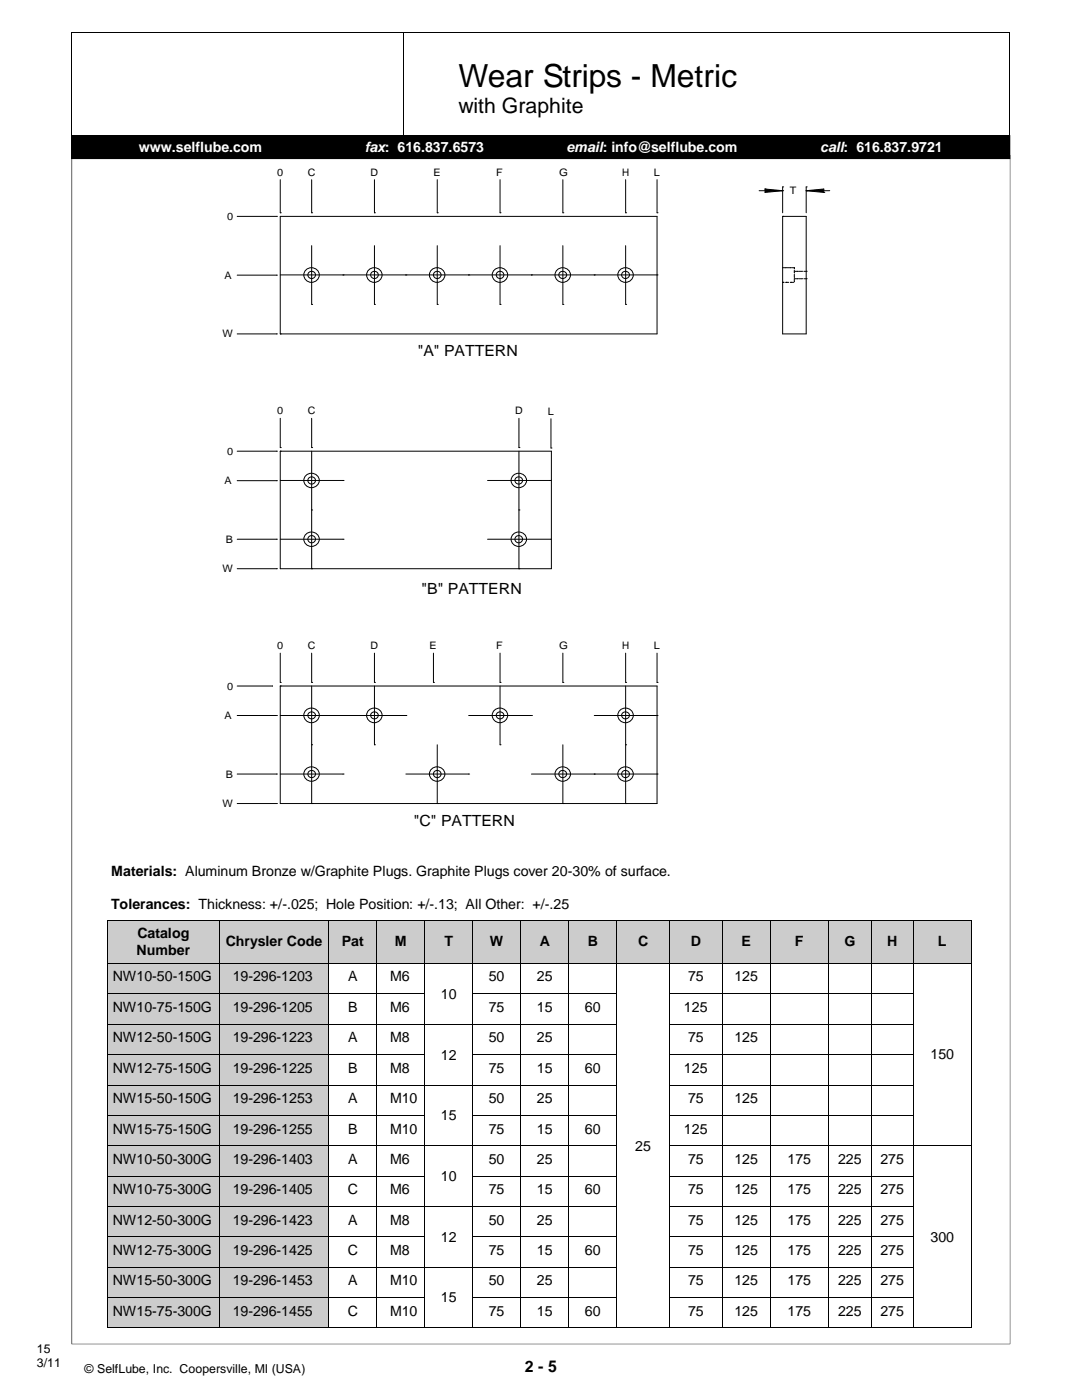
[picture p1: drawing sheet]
<svg xmlns="http://www.w3.org/2000/svg" width="216mm" height="279mm" viewBox="0 0 216 279" stroke-linecap="round" stroke-linejoin="round" font-family="sans-serif">
<path d="M14.3 6.4h187.3M14.3 6.4v22.1M80.5 6.4v22.1M201.5 6.4v22.1M14.3 28.5h187.3" fill="none" stroke="#000" stroke-width=".2"/>
<g fill="#000">
<path d="M14.3 27h187.3v4.8h-187.3z"/>
<path d="M14.3 30.9v237.4h187.3v-237.4zM14.4 31h187.1v237.2h-187.1z"/>
<path d="M14.3 27v4.8h187.3v-4.8zM14.4 27.1h187.1v4.6h-187.1z"/>
</g>
<g fill="#ccc">
<path d="M21.4 183.6h22.4v8.6h-22.4z"/>
<path d="M43.8 183.6h21.8v8.6h-21.8z"/>
<path d="M65.6 183.6h9.6v8.6h-9.6z"/>
<path d="M75.2 183.6h9.6v8.6h-9.6z"/>
<path d="M84.8 183.6h9.6v8.6h-9.6z"/>
<path d="M94.4 183.6h9.5v8.6h-9.5z"/>
<path d="M103.9 183.6h9.6v8.6h-9.6z"/>
<path d="M113.5 183.6h9.6v8.6h-9.6z"/>
<path d="M123.1 183.6h10.5v8.6h-10.5z"/>
<path d="M133.6 183.6h10.5v8.6h-10.5z"/>
<path d="M144.1 183.6h9.6v8.6h-9.6z"/>
<path d="M153.7 183.6h11.7v8.6h-11.7z"/>
<path d="M165.4 183.6h8.4v8.6h-8.4z"/>
<path d="M173.8 183.6h8.4v8.6h-8.4z"/>
<path d="M182.2 183.6h11.7v8.6h-11.7z"/>
<path d="M21.4 192.2h22.4v6.1h-22.4z"/>
<path d="M43.8 192.2h21.8v6.1h-21.8z"/>
</g>
<g fill="#fff">
<path d="M65.6 192.2h9.6v6.1h-9.6z"/>
<path d="M75.2 192.2h9.6v6.1h-9.6z"/>
<path d="M84.8 192.2h9.6v12.2h-9.6z"/>
<path d="M94.4 192.2h9.5v6.1h-9.5z"/>
<path d="M103.9 192.2h9.6v6.1h-9.6z"/>
<path d="M113.5 192.2h9.6v6.1h-9.6z"/>
<path d="M123.1 192.2h10.5v72.8h-10.5z"/>
<path d="M133.6 192.2h10.5v6.1h-10.5z"/>
<path d="M144.1 192.2h9.6v6.1h-9.6z"/>
<path d="M153.7 192.2h11.7v6.1h-11.7z"/>
<path d="M165.4 192.2h8.4v6.1h-8.4z"/>
<path d="M173.8 192.2h8.4v6.1h-8.4z"/>
<path d="M182.2 192.2h11.7v36.4h-11.7z"/>
</g>
<g fill="#ccc">
<path d="M21.4 198.3h22.4v6.1h-22.4z"/>
<path d="M43.8 198.3h21.8v6.1h-21.8z"/>
</g>
<g fill="#fff">
<path d="M65.6 198.3h9.6v6.1h-9.6z"/>
<path d="M75.2 198.3h9.6v6.1h-9.6z"/>
<path d="M94.4 198.3h9.5v6.1h-9.5z"/>
<path d="M103.9 198.3h9.6v6.1h-9.6z"/>
<path d="M113.5 198.3h9.6v6.1h-9.6z"/>
<path d="M133.6 198.3h10.5v6.1h-10.5z"/>
<path d="M144.1 198.3h9.6v6.1h-9.6z"/>
<path d="M153.7 198.3h11.7v6.1h-11.7z"/>
<path d="M165.4 198.3h8.4v6.1h-8.4z"/>
<path d="M173.8 198.3h8.4v6.1h-8.4z"/>
</g>
<g fill="#ccc">
<path d="M21.4 204.4h22.4v6h-22.4z"/>
<path d="M43.8 204.4h21.8v6h-21.8z"/>
</g>
<g fill="#fff">
<path d="M65.6 204.4h9.6v6h-9.6z"/>
<path d="M75.2 204.4h9.6v6h-9.6z"/>
<path d="M84.8 204.4h9.6v12.1h-9.6z"/>
<path d="M94.4 204.4h9.5v6h-9.5z"/>
<path d="M103.9 204.4h9.6v6h-9.6z"/>
<path d="M113.5 204.4h9.6v6h-9.6z"/>
<path d="M133.6 204.4h10.5v6h-10.5z"/>
<path d="M144.1 204.4h9.6v6h-9.6z"/>
<path d="M153.7 204.4h11.7v6h-11.7z"/>
<path d="M165.4 204.4h8.4v6h-8.4z"/>
<path d="M173.8 204.4h8.4v6h-8.4z"/>
</g>
<g fill="#ccc">
<path d="M21.4 210.4h22.4v6.1h-22.4z"/>
<path d="M43.8 210.4h21.8v6.1h-21.8z"/>
</g>
<g fill="#fff">
<path d="M65.6 210.4h9.6v6.1h-9.6z"/>
<path d="M75.2 210.4h9.6v6.1h-9.6z"/>
<path d="M94.4 210.4h9.5v6.1h-9.5z"/>
<path d="M103.9 210.4h9.6v6.1h-9.6z"/>
<path d="M113.5 210.4h9.6v6.1h-9.6z"/>
<path d="M133.6 210.4h10.5v6.1h-10.5z"/>
<path d="M144.1 210.4h9.6v6.1h-9.6z"/>
<path d="M153.7 210.4h11.7v6.1h-11.7z"/>
<path d="M165.4 210.4h8.4v6.1h-8.4z"/>
<path d="M173.8 210.4h8.4v6.1h-8.4z"/>
</g>
<g fill="#ccc">
<path d="M21.4 216.5h22.4v6.1h-22.4z"/>
<path d="M43.8 216.5h21.8v6.1h-21.8z"/>
</g>
<g fill="#fff">
<path d="M65.6 216.5h9.6v6.1h-9.6z"/>
<path d="M75.2 216.5h9.6v6.1h-9.6z"/>
<path d="M84.8 216.5h9.6v12.1h-9.6z"/>
<path d="M94.4 216.5h9.5v6.1h-9.5z"/>
<path d="M103.9 216.5h9.6v6.1h-9.6z"/>
<path d="M113.5 216.5h9.6v6.1h-9.6z"/>
<path d="M133.6 216.5h10.5v6.1h-10.5z"/>
<path d="M144.1 216.5h9.6v6.1h-9.6z"/>
<path d="M153.7 216.5h11.7v6.1h-11.7z"/>
<path d="M165.4 216.5h8.4v6.1h-8.4z"/>
<path d="M173.8 216.5h8.4v6.1h-8.4z"/>
</g>
<g fill="#ccc">
<path d="M21.4 222.6h22.4v6h-22.4z"/>
<path d="M43.8 222.6h21.8v6h-21.8z"/>
</g>
<g fill="#fff">
<path d="M65.6 222.6h9.6v6h-9.6z"/>
<path d="M75.2 222.6h9.6v6h-9.6z"/>
<path d="M94.4 222.6h9.5v6h-9.5z"/>
<path d="M103.9 222.6h9.6v6h-9.6z"/>
<path d="M113.5 222.6h9.6v6h-9.6z"/>
<path d="M133.6 222.6h10.5v6h-10.5z"/>
<path d="M144.1 222.6h9.6v6h-9.6z"/>
<path d="M153.7 222.6h11.7v6h-11.7z"/>
<path d="M165.4 222.6h8.4v6h-8.4z"/>
<path d="M173.8 222.6h8.4v6h-8.4z"/>
</g>
<g fill="#ccc">
<path d="M21.4 228.6h22.4v6.1h-22.4z"/>
<path d="M43.8 228.6h21.8v6.1h-21.8z"/>
</g>
<g fill="#fff">
<path d="M65.6 228.6h9.6v6.1h-9.6z"/>
<path d="M75.2 228.6h9.6v6.1h-9.6z"/>
<path d="M84.8 228.6h9.6v12.2h-9.6z"/>
<path d="M94.4 228.6h9.5v6.1h-9.5z"/>
<path d="M103.9 228.6h9.6v6.1h-9.6z"/>
<path d="M113.5 228.6h9.6v6.1h-9.6z"/>
<path d="M133.6 228.6h10.5v6.1h-10.5z"/>
<path d="M144.1 228.6h9.6v6.1h-9.6z"/>
<path d="M153.7 228.6h11.7v6.1h-11.7z"/>
<path d="M165.4 228.6h8.4v6.1h-8.4z"/>
<path d="M173.8 228.6h8.4v6.1h-8.4z"/>
</g>
<g fill="#ccc">
<path d="M21.4 234.7h22.4v6.1h-22.4z"/>
<path d="M43.8 234.7h21.8v6.1h-21.8z"/>
</g>
<g fill="#fff">
<path d="M65.6 234.7h9.6v6.1h-9.6z"/>
<path d="M75.2 234.7h9.6v6.1h-9.6z"/>
<path d="M94.4 234.7h9.5v6.1h-9.5z"/>
<path d="M103.9 234.7h9.6v6.1h-9.6z"/>
<path d="M113.5 234.7h9.6v6.1h-9.6z"/>
<path d="M133.6 234.7h10.5v6.1h-10.5z"/>
<path d="M144.1 234.7h9.6v6.1h-9.6z"/>
<path d="M153.7 234.7h11.7v6.1h-11.7z"/>
<path d="M165.4 234.7h8.4v6.1h-8.4z"/>
<path d="M173.8 234.7h8.4v6.1h-8.4z"/>
</g>
<g fill="#ccc">
<path d="M21.4 240.8h22.4v6h-22.4z"/>
<path d="M43.8 240.8h21.8v6h-21.8z"/>
</g>
<g fill="#fff">
<path d="M65.6 240.8h9.6v6h-9.6z"/>
<path d="M75.2 240.8h9.6v6h-9.6z"/>
<path d="M84.8 240.8h9.6v12.1h-9.6z"/>
<path d="M94.4 240.8h9.5v6h-9.5z"/>
<path d="M103.9 240.8h9.6v6h-9.6z"/>
<path d="M113.5 240.8h9.6v6h-9.6z"/>
<path d="M133.6 240.8h10.5v6h-10.5z"/>
<path d="M144.1 240.8h9.6v6h-9.6z"/>
<path d="M153.7 240.8h11.7v6h-11.7z"/>
<path d="M165.4 240.8h8.4v6h-8.4z"/>
<path d="M173.8 240.8h8.4v6h-8.4z"/>
</g>
<g fill="#ccc">
<path d="M21.4 246.8h22.4v6.1h-22.4z"/>
<path d="M43.8 246.8h21.8v6.1h-21.8z"/>
</g>
<g fill="#fff">
<path d="M65.6 246.8h9.6v6.1h-9.6z"/>
<path d="M75.2 246.8h9.6v6.1h-9.6z"/>
<path d="M94.4 246.8h9.5v6.1h-9.5z"/>
<path d="M103.9 246.8h9.6v6.1h-9.6z"/>
<path d="M113.5 246.8h9.6v6.1h-9.6z"/>
<path d="M133.6 246.8h10.5v6.1h-10.5z"/>
<path d="M144.1 246.8h9.6v6.1h-9.6z"/>
<path d="M153.7 246.8h11.7v6.1h-11.7z"/>
<path d="M165.4 246.8h8.4v6.1h-8.4z"/>
<path d="M173.8 246.8h8.4v6.1h-8.4z"/>
</g>
<g fill="#ccc">
<path d="M21.4 252.9h22.4v6.1h-22.4z"/>
<path d="M43.8 252.9h21.8v6.1h-21.8z"/>
</g>
<g fill="#fff">
<path d="M65.6 252.9h9.6v6.1h-9.6z"/>
<path d="M75.2 252.9h9.6v6.1h-9.6z"/>
<path d="M84.8 252.9h9.6v12.1h-9.6z"/>
<path d="M94.4 252.9h9.5v6.1h-9.5z"/>
<path d="M103.9 252.9h9.6v6.1h-9.6z"/>
<path d="M113.5 252.9h9.6v6.1h-9.6z"/>
<path d="M133.6 252.9h10.5v6.1h-10.5z"/>
<path d="M144.1 252.9h9.6v6.1h-9.6z"/>
<path d="M153.7 252.9h11.7v6.1h-11.7z"/>
<path d="M165.4 252.9h8.4v6.1h-8.4z"/>
<path d="M173.8 252.9h8.4v6.1h-8.4z"/>
</g>
<g fill="#ccc">
<path d="M21.4 259h22.4v6.1h-22.4z"/>
<path d="M43.8 259h21.8v6.1h-21.8z"/>
</g>
<g fill="#fff">
<path d="M65.6 259h9.6v6.1h-9.6z"/>
<path d="M75.2 259h9.6v6.1h-9.6z"/>
<path d="M94.4 259h9.5v6.1h-9.5z"/>
<path d="M103.9 259h9.6v6.1h-9.6z"/>
<path d="M113.5 259h9.6v6.1h-9.6z"/>
<path d="M133.6 259h10.5v6.1h-10.5z"/>
<path d="M144.1 259h9.6v6.1h-9.6z"/>
<path d="M153.7 259h11.7v6.1h-11.7z"/>
<path d="M165.4 259h8.4v6.1h-8.4z"/>
<path d="M173.8 259h8.4v6.1h-8.4z"/>
<path d="M182.2 228.6h11.7v36.4h-11.7z"/>
</g>
<g fill="none" stroke="#000" stroke-width=".2">
<path d="M21.4 183.7h172.5M21.5 183.6v81.4M21.5 192.3h172.3M21.5 198.4h63.3M43.8 183.7v81.3M65.6 183.7v81.3M75.2 183.7v81.3M84.8 183.7v81.3M94.3 198.4h28.8M94.4 183.7v81.3M103.9 183.7v81.3M113.5 183.7v81.3"/>
<path d="M123.1 183.7v8.5M123.1 192.3v72.7M133.6 198.4h48.7M133.6 183.7v8.5M133.6 192.3v72.7M144.1 183.7v81.3M153.7 183.7v81.3M165.4 183.7v81.3M173.8 183.7v81.3M182.3 183.7v8.5M182.3 192.3v36.3M193.9 183.6v81.4"/>
<path d="M21.5 204.4h101.6M21.5 210.5h63.3M21.5 216.6h101.6M94.3 210.5h28.8M133.6 204.4h48.7M133.6 210.5h48.7M133.6 216.6h48.7M21.5 228.7h101.6M21.5 222.6h63.3M21.5 234.8h63.3M94.3 222.6h28.8M94.3 234.8h28.8"/>
<path d="M133.6 228.7h60.2M133.6 222.6h48.7M133.6 234.8h48.7M182.3 228.7v36.3M21.5 240.8h101.6M21.5 246.9h63.3M21.5 253h101.6M21.5 259h63.3M94.3 246.9h28.8M94.3 259h28.8M133.6 240.8h48.7M133.6 246.9h48.7"/>
<path d="M133.6 253h48.7M133.6 259h48.7M21.4 265h172.5"/>
</g>
<path d="M6.3 266.7h7.7v8.7h-7.7z" fill="#fff"/>
<g fill="none" stroke="#000" stroke-width=".2">
<path d="M55.9 35.9v6.6M62.2 35.9v6.6M74.7 35.9v6.6M87.2 35.9v6.6M99.8 35.9v6.6M112.3 35.9v6.6M124.8 35.9v6.6M131.1 35.9v6.6M151.5 38.1h4.7M152.7 37.7h.1M152.7 37.7l3.5 .4M152.7 37.7v.7l3.5-.3"/>
<path d="M156.2 37.3h.1M156.2 38.1h.1M156.2 37.3v5.2M160.9 37.3h.1M160.9 38.1h.1M160.9 37.3v5.2M160.9 38.1h4.7M160.9 38.1l3.5 .3M160.9 38.1l3.5-.4v.7M164.4 38.4h.1M47.3 43.2h7.9M47.3 54.9h7.9"/>
<path d="M55.2 43.2h.1M55.2 54.9h.1M55.9 42.5h.1M55.9 43.2h75.2v23.4h-75.2zM55.9 54.9h75.2M62.2 42.5h.1M62.2 49v11.8M68.5 54.9h.1M74.7 42.5h.1M74.7 49v11.8M81 54.9h.1M87.2 42.5h.1"/>
<path d="M87.2 49v11.8M93.5 54.9h.1M99.8 42.5h.1M99.8 49v11.8M106 54.9h.1M112.3 42.5h.1M112.3 49v11.8M118.6 54.9h.1M124.8 42.5h.1M124.8 49v11.8M131.1 54.9h.1M131.1 42.5h.1"/>
<path d="M156.2 43.2h.1M156.2 56.3h.1M156.2 43.2h4.7v23.4h-4.7zM156.2 53.4h.6M156.2 56.3h.3M156.8 53.4h.1M156.8 56.3h.1M156.8 56.3h.6M157.1 53.4h.6M157.7 53.4h.1M157.7 56.3h.1M157.7 56.3h.7"/>
<path d="M158 53.4h.5M158.5 53.4v.2M158.5 53.9v.5M158.5 54.7v.6M158.5 54.1h.6M159.1 54.1h.1M159.1 55.6h.1M159.1 55.6h-.6v.6M159.5 54.1h.6M159.5 55.6h.6M160.4 54.1h.5M160.4 55.6h.5"/>
<path d="M160.9 54.1h.1M160.9 55.6h.1M47.3 66.6h7.9M55.2 66.6h.1M55.9 66.6h.1M62.2 60.8h.1M74.7 60.8h.1M87.2 60.8h.1M99.8 60.8h.1M112.3 60.8h.1M124.8 60.8h.1M47.3 90h7.9"/>
<path d="M47.3 95.9h7.9M55.2 90h.1M55.2 95.9h.1M55.9 90h.1M55.9 89.3h.1M55.9 83.5v5.8M55.9 90h54.1v23.5h-54.1zM55.9 95.9h12.6M60.9 95a1.48 1.48 0 0 1 2.6 .1 1.48 1.48 0 0 1-1.4 2.2 1.45 1.45 0 0 1-1.3-.7 1.45 1.45 0 0 1 .1-1.6zM62.2 89.3h.1M62.2 83.5v5.8M62.2 90v23.5"/>
<path d="M68.5 95.9h.1M97.3 95.9h12.5M102.3 95a1.48 1.48 0 0 1 2.5 .1 1.48 1.48 0 0 1-1.3 2.2 1.45 1.45 0 0 1-1.3-.7 1.45 1.45 0 0 1 .1-1.6zM103.5 89.3h.1M103.5 83.5v5.8M103.5 90v23.5M109.8 95.9h.1M109.9 89.4h.1M109.9 83.6v5.8M47.3 113.5h7.9M47.3 107.6h7.9M55.2 107.6h.1"/>
<path d="M55.2 113.5h.1M55.9 107.6h12.6M60.9 106.8a1.48 1.48 0 0 1 2.6 .1 1.48 1.48 0 0 1-1.4 2.2 1.45 1.45 0 0 1-1.3-.8 1.45 1.45 0 0 1 .1-1.5zM62.2 101.8h.1M62.2 113.5h.1M68.5 107.6h.1M97.3 107.6h12.5M102.3 106.8a1.48 1.48 0 0 1 2.5 .1 1.48 1.48 0 0 1-1.3 2.2 1.45 1.45 0 0 1-1.3-.8 1.45 1.45 0 0 1 .1-1.5zM103.5 101.8h.1M103.5 113.5h.1M109.8 107.6h.1M47.3 136.9h7.1"/>
<path d="M55.9 136.9h.1M55.9 136.2h.1M55.9 130.3v5.9M55.9 136.9h75.2v23.5h-75.2zM62.2 136.2h.1M62.2 130.3v5.9M62.2 136.9v23.5M74.7 136.2h.1M74.7 130.3v5.9M74.7 136.9v11.7M86.5 136.2h.1M86.5 130.3v5.9"/>
<path d="M99.8 136.2h.1M99.8 130.3v5.9M99.8 136.9v11.7M112.3 136.2h.1M112.3 130.3v5.9M124.8 136.2h.1M124.8 130.3v5.9M124.8 136.9v23.5M131.1 136.2h.1M131.1 130.3v5.9M47.3 142.8h7.9M47.3 154.5h7.9"/>
<path d="M55.2 154.5h.1M55.2 142.8h.1M55.9 142.8h25.1M55.9 154.5h12.6M60.9 153.6a1.48 1.48 0 0 1 2.6 .1 1.48 1.48 0 0 1-1.4 2.2 1.45 1.45 0 0 1-1.3-.7 1.45 1.45 0 0 1 .1-1.6zM62.2 148.6h.1M68.5 142.8h.1M68.5 154.5h.1M74.7 148.6h.1M81 142.8h.1M81 154.5h12.5M86 153.6a1.48 1.48 0 0 1 2.5 .1 1.48 1.48 0 0 1-1.3 2.2 1.45 1.45 0 0 1-1.3-.7 1.45 1.45 0 0 1 .1-1.6z"/>
<path d="M87.2 148.6v11.8M93.5 154.5h.1M93.5 142.8h12.5M99.8 148.6h.1M106 142.8h.1M106 154.5h25.1M111 153.6a1.48 1.48 0 0 1 2.6 .1 1.48 1.48 0 0 1-1.3 2.2 1.45 1.45 0 0 1-1.4-.7 1.45 1.45 0 0 1 .1-1.6zM112.3 148.6v11.8M118.6 154.5h.1M118.6 142.8h12.5M123.6 153.6a1.48 1.48 0 0 1 2.5 .1 1.48 1.48 0 0 1-1.3 2.2 1.45 1.45 0 0 1-1.3-.7 1.45 1.45 0 0 1 .1-1.6zM124.8 148.6h.1"/>
<path d="M131.1 142.8h.1M131.1 154.5h.1M47.3 160.4h7.9M55.2 160.4h.1M62.2 160.4h.1M87.2 160.4h.1M112.3 160.4h.1M124.8 160.4h.1"/>
<circle cx="62.2" cy="54.9" r=".74"/>
<circle cx="62.2" cy="54.9" r="1.51"/>
<circle cx="74.7" cy="54.9" r=".74"/>
<circle cx="74.7" cy="54.9" r="1.51"/>
<circle cx="87.3" cy="54.9" r=".74"/>
<circle cx="87.3" cy="54.9" r="1.51"/>
<circle cx="99.8" cy="54.9" r=".74"/>
<circle cx="99.8" cy="54.9" r="1.51"/>
<circle cx="112.3" cy="54.9" r=".76"/>
<circle cx="112.3" cy="54.9" r="1.51"/>
<circle cx="124.8" cy="54.9" r=".76"/>
<circle cx="124.9" cy="54.9" r="1.51"/>
<circle cx="62.2" cy="95.9" r=".74"/>
<circle cx="103.5" cy="95.9" r=".74"/>
<circle cx="62.2" cy="107.6" r=".75"/>
<circle cx="103.5" cy="107.6" r=".75"/>
<circle cx="62.2" cy="154.5" r=".74"/>
<circle cx="62.2" cy="142.8" r="1.51"/>
<circle cx="62.2" cy="142.8" r=".74"/>
<circle cx="74.7" cy="142.8" r="1.51"/>
<circle cx="74.7" cy="142.8" r=".74"/>
<circle cx="87.3" cy="154.5" r=".74"/>
<circle cx="99.8" cy="142.8" r="1.51"/>
<circle cx="99.8" cy="142.8" r=".74"/>
<circle cx="112.3" cy="154.5" r=".76"/>
<circle cx="124.8" cy="154.5" r=".76"/>
<circle cx="124.9" cy="142.8" r=".75"/>
<circle cx="124.9" cy="142.8" r="1.51"/>
</g>
<path d="M152.7 37.7l3.5 .4-3.5 .3zM160.9 38.1l3.5-.4v.7z" fill="#000"/>
<g fill="#fff">
<path d="M141 132.3h36v32.4h-36z"/>
<path d="M95.2 269.9h25.4v6.3h-25.4z"/>
<path d="M141 132.3v32.4h36v-32.4zM141.3 132.5h35.4v31.9h-35.4z"/>
</g>
<text font-size="6.3" x="91.5" y="17.3">Wear Strips - Metric</text>
<text font-size="4.2" x="91.5" y="22.6">with Graphite</text>
<text font-size="3.2" x="104.7" y="273.8">22--45</text>
<g font-size="3.1">
<text x="83.4" y="71">&quot;A&quot; PATTERN</text>
<text x="84.1" y="118.6">&quot;B&quot; PATTERN</text>
<text x="82.5" y="164.8">&quot;C&quot; PATTERN</text>
</g>
<g font-size="2.8" fill="#fff">
<text x="27.7" y="30.3">www.selflube.com</text>
<text x="72.8" y="30.3">fax: 616.837.6573</text>
<text x="113" y="30.3">email: info@selflube.com</text>
<text x="163.7" y="30.3">call: 616.837.9721</text>
</g>
<g font-size="2.8">
<text x="22.2" y="174.9">Materials: Aluminum Bronze w/Graphite Plugs. Graphite Plugs cover 20-30% of surface.</text>
<text x="22.2" y="181.4">Tolerances: Thickness: +/-.025; Hole Position: +/-.13; All Other: +/-.25</text>
<text x="27.3" y="190.5">Number</text>
<text x="27.4" y="187.2">Catalog</text>
<text x="45" y="188.9">Chrysler Code</text>
<text x="68.2" y="188.9">Pat</text>
<text x="78.8" y="188.9">M</text>
<text x="88.7" y="188.9">T</text>
<text x="97.7" y="188.9">W</text>
<text x="107.7" y="188.9">A</text>
<text x="117.3" y="188.9">B</text>
<text x="127.3" y="188.9">C</text>
<text x="137.8" y="188.9">D</text>
<text x="148" y="188.9">E</text>
<text x="158.6" y="188.9">F</text>
<text x="168.5" y="188.9">G</text>
<text x="177" y="188.9">H</text>
<text x="187.2" y="188.9">L</text>
<text x="22.5" y="195.9">NW10-50-150G</text>
<text x="46.4" y="195.9">19-296-1203</text>
<text x="69.5" y="195.9">A</text>
<text x="77.9" y="195.9">M6</text>
<text x="97.5" y="195.9">50</text>
<text x="107.1" y="195.9">25</text>
<text x="137.3" y="195.9">75</text>
<text x="146.6" y="195.9">125</text>
<text x="22.5" y="201.9">NW10-75-150G</text>
<text x="46.4" y="201.9">19-296-1205</text>
<text x="69.5" y="201.9">B</text>
<text x="77.9" y="201.9">M6</text>
<text x="88" y="199.3">10</text>
<text x="97.5" y="201.9">75</text>
<text x="107.1" y="201.9">15</text>
<text x="116.7" y="201.9">60</text>
<text x="136.5" y="201.9">125</text>
<text x="22.5" y="208">NW12-50-150G</text>
<text x="46.4" y="208">19-296-1223</text>
<text x="69.5" y="208">A</text>
<text x="77.9" y="208">M8</text>
<text x="97.5" y="208">50</text>
<text x="107.1" y="208">25</text>
<text x="137.3" y="208">75</text>
<text x="146.6" y="208">125</text>
<text x="22.5" y="214.1">NW12-75-150G</text>
<text x="46.4" y="214.1">19-296-1225</text>
<text x="69.5" y="214.1">B</text>
<text x="77.9" y="214.1">M8</text>
<text x="88" y="211.5">12</text>
<text x="97.5" y="214.1">75</text>
<text x="107.1" y="214.1">15</text>
<text x="116.7" y="214.1">60</text>
<text x="136.5" y="214.1">125</text>
<text x="185.7" y="211.4">150</text>
<text x="22.5" y="220.1">NW15-50-150G</text>
<text x="46.4" y="220.1">19-296-1253</text>
<text x="69.5" y="220.1">A</text>
<text x="77.9" y="220.1">M10</text>
<text x="97.5" y="220.1">50</text>
<text x="107.1" y="220.1">25</text>
<text x="137.3" y="220.1">75</text>
<text x="146.6" y="220.1">125</text>
<text x="22.5" y="226.2">NW15-75-150G</text>
<text x="46.4" y="226.2">19-296-1255</text>
<text x="69.5" y="226.2">B</text>
<text x="77.9" y="226.2">M10</text>
<text x="88" y="223.6">15</text>
<text x="97.5" y="226.2">75</text>
<text x="107.1" y="226.2">15</text>
<text x="116.7" y="226.2">60</text>
<text x="136.5" y="226.2">125</text>
<text x="22.5" y="232.3">NW10-50-300G</text>
<text x="46.4" y="232.3">19-296-1403</text>
<text x="69.5" y="232.3">A</text>
<text x="77.9" y="232.3">M6</text>
<text x="97.5" y="232.3">50</text>
<text x="107.1" y="232.3">25</text>
<text x="126.7" y="229.6">25</text>
<text x="137.3" y="232.3">75</text>
<text x="146.6" y="232.3">125</text>
<text x="157.1" y="232.3">175</text>
<text x="167.2" y="232.3">225</text>
<text x="175.7" y="232.3">275</text>
<text x="22.5" y="238.3">NW10-75-300G</text>
<text x="46.4" y="238.3">19-296-1405</text>
<text x="69.4" y="238.3">C</text>
<text x="77.9" y="238.3">M6</text>
<text x="88" y="235.7">10</text>
<text x="97.5" y="238.3">75</text>
<text x="107.1" y="238.3">15</text>
<text x="116.7" y="238.3">60</text>
<text x="137.3" y="238.3">75</text>
<text x="146.6" y="238.3">125</text>
<text x="157.1" y="238.3">175</text>
<text x="167.2" y="238.3">225</text>
<text x="175.7" y="238.3">275</text>
<text x="22.5" y="244.4">NW12-50-300G</text>
<text x="46.4" y="244.4">19-296-1423</text>
<text x="69.5" y="244.4">A</text>
<text x="77.9" y="244.4">M8</text>
<text x="97.5" y="244.4">50</text>
<text x="107.1" y="244.4">25</text>
<text x="137.3" y="244.4">75</text>
<text x="146.6" y="244.4">125</text>
<text x="157.1" y="244.4">175</text>
<text x="167.2" y="244.4">225</text>
<text x="175.7" y="244.4">275</text>
<text x="22.5" y="250.5">NW12-75-300G</text>
<text x="46.4" y="250.5">19-296-1425</text>
<text x="69.4" y="250.5">C</text>
<text x="77.9" y="250.5">M8</text>
<text x="88" y="247.9">12</text>
<text x="97.5" y="250.5">75</text>
<text x="107.1" y="250.5">15</text>
<text x="116.7" y="250.5">60</text>
<text x="137.3" y="250.5">75</text>
<text x="146.6" y="250.5">125</text>
<text x="157.1" y="250.5">175</text>
<text x="167.2" y="250.5">225</text>
<text x="175.7" y="250.5">275</text>
<text x="185.7" y="247.8">300</text>
<text x="22.5" y="256.5">NW15-50-300G</text>
<text x="46.4" y="256.5">19-296-1453</text>
<text x="69.5" y="256.5">A</text>
<text x="77.9" y="256.5">M10</text>
<text x="97.5" y="256.5">50</text>
<text x="107.1" y="256.5">25</text>
<text x="137.3" y="256.5">75</text>
<text x="146.6" y="256.5">125</text>
<text x="157.1" y="256.5">175</text>
<text x="167.2" y="256.5">225</text>
<text x="175.7" y="256.5">275</text>
<text x="22.5" y="262.6">NW15-75-300G</text>
<text x="46.4" y="262.6">19-296-1455</text>
<text x="69.4" y="262.6">C</text>
<text x="77.9" y="262.6">M10</text>
<text x="88" y="259.9">15</text>
<text x="97.5" y="262.6">75</text>
<text x="107.1" y="262.6">15</text>
<text x="116.7" y="262.6">60</text>
<text x="137.3" y="262.6">75</text>
<text x="146.6" y="262.6">125</text>
<text x="157.1" y="262.6">175</text>
<text x="167.2" y="262.6">225</text>
<text x="175.7" y="262.6">275</text>
</g>
<g font-size="2.5">
<text x="7.4" y="270">15</text>
<text x="7.4" y="272.8">3/11</text>
<text x="16.9" y="273.9">© SelfLube, Inc. Coopersville, MI (USA)</text>
</g>
<g font-size="2.1">
<text x="55.3" y="35.1">0</text>
<text x="61.4" y="35.1">C</text>
<text x="74" y="35.1">D</text>
<text x="86.5" y="35.1">E</text>
<text x="99" y="35.1">F</text>
<text x="111.6" y="35.1">G</text>
<text x="124.2" y="35.1">H</text>
<text x="130.5" y="35.1">L</text>
<text x="157.6" y="38.8">T</text>
<text x="45.3" y="43.9">0</text>
<text x="44.8" y="55.6">A</text>
<text x="44.4" y="67.4">W</text>
<text x="55.3" y="82.7">0</text>
<text x="61.4" y="82.7">C</text>
<text x="102.8" y="82.7">D</text>
<text x="109.3" y="82.8">L</text>
<text x="45.3" y="90.8">0</text>
<text x="44.8" y="96.6">A</text>
<text x="45.1" y="108.4">B</text>
<text x="44.4" y="114.2">W</text>
<text x="55.3" y="129.6">0</text>
<text x="61.4" y="129.6">C</text>
<text x="74" y="129.6">D</text>
<text x="85.7" y="129.6">E</text>
<text x="99" y="129.6">F</text>
<text x="111.6" y="129.6">G</text>
<text x="124.2" y="129.6">H</text>
<text x="130.5" y="129.6">L</text>
<text x="45.3" y="137.7">0</text>
<text x="44.8" y="143.5">A</text>
<text x="45.1" y="155.2">B</text>
<text x="44.4" y="161.1">W</text>
</g>
</svg>
